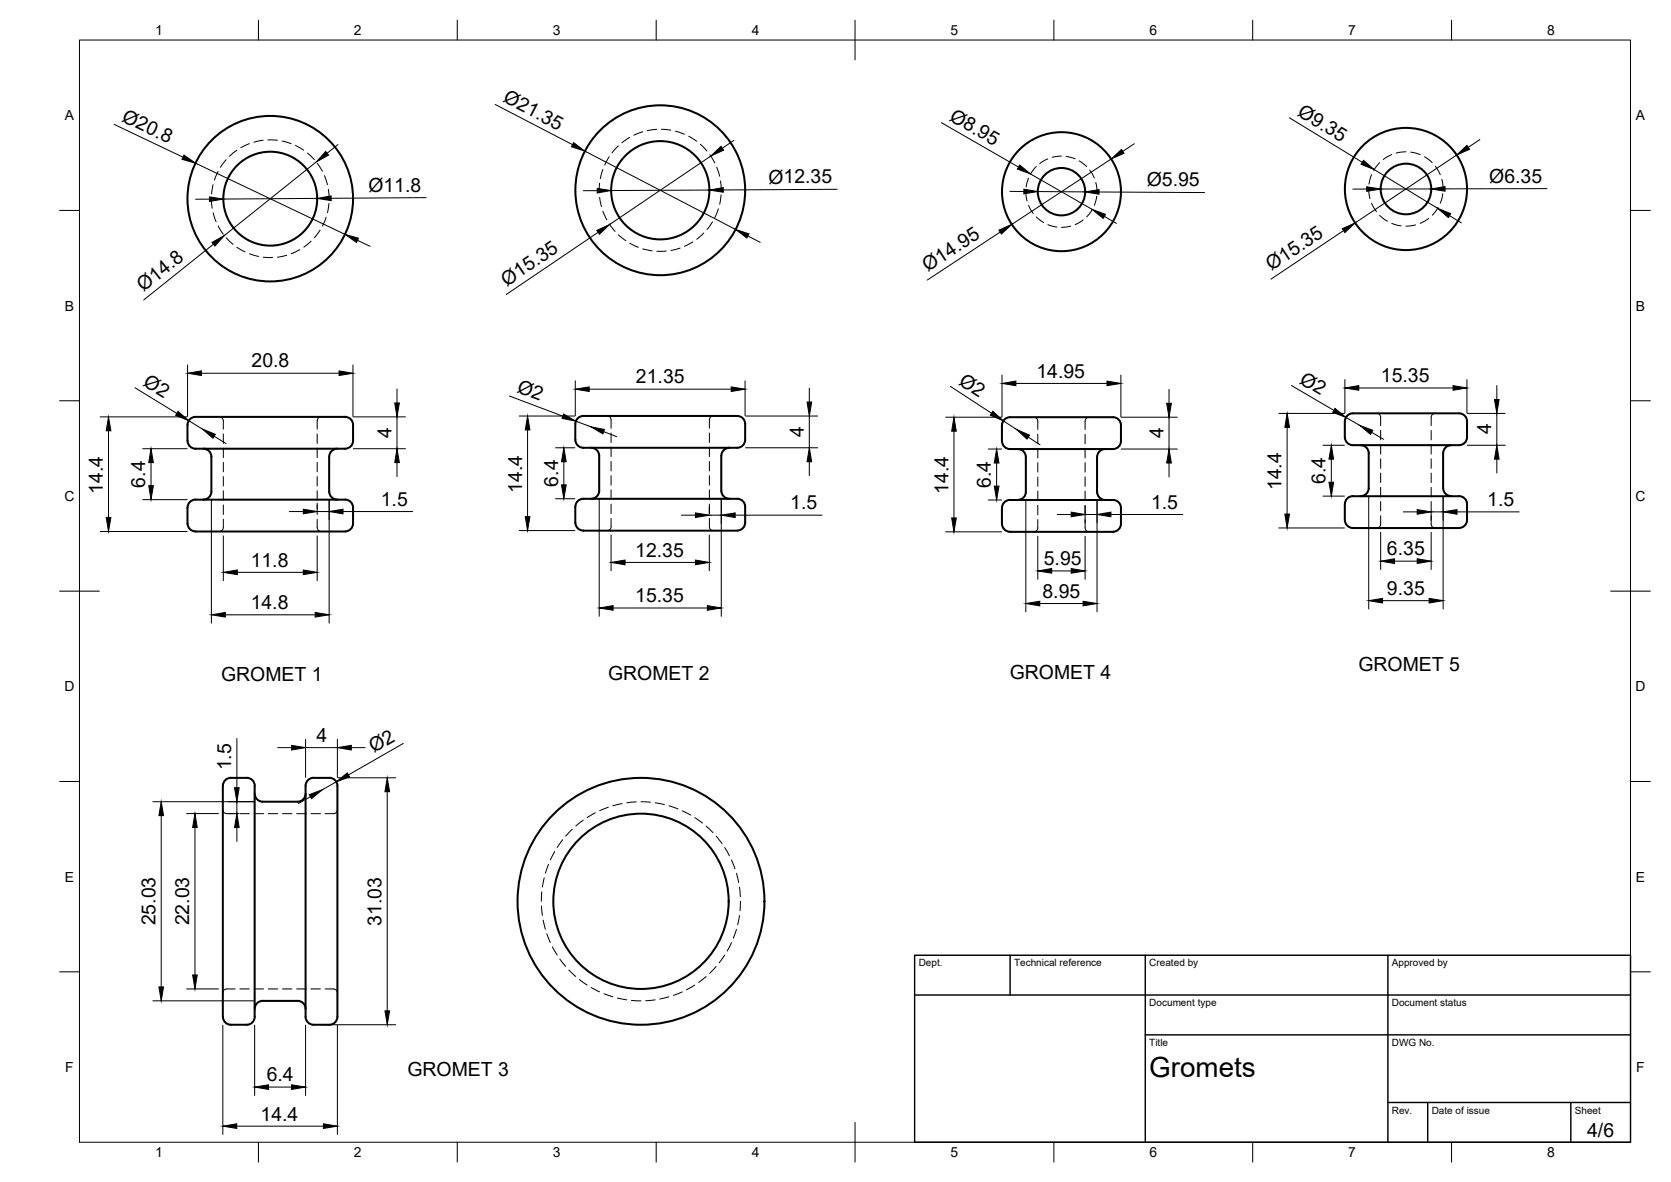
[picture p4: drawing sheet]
<svg xmlns="http://www.w3.org/2000/svg" width="420mm" height="297mm" viewBox="0 0 420 297" stroke-linecap="round" stroke-linejoin="round" font-family="sans-serif">
<!-- layer: Visible -->
<g fill="none" stroke="#000" stroke-width=".51">
<path d="M47.1 106.8l.1 4a2.34 2.34 0 0 0 2.9 2h35.7a2.72 2.72 0 0 0 2.9-1.5l.1-4.5M51.1 112.8a2 2 0 0 1 2 2v8.8M84.8 112.8a2 2 0 0 0-2 2v8.8M88.8 106.8a2.35 2.35 0 0 0-3-2h-35.7a2.68 2.68 0 0 0-2.9 1.4v.6M144.7 106.5v4M144.7 106.5a2.35 2.35 0 0 1 3-2h36.6a2.73 2.73 0 0 1 3 1.5l.1 4.5a2.37 2.37 0 0 1-3.1 2h-36.6a2.7 2.7 0 0 1-3-1.4v-.6M148.7 112.5a2 2 0 0 1 2 2v8.8a2 2 0 0 1-2 2M183.4 112.5a2 2 0 0 0-2 2v8.8a2.04 2.04 0 0 0 2 2M251.9 110.9v-4.1a2.33 2.33 0 0 1 3-2h24a2.7 2.7 0 0 1 2.9 1.5l.1 4.6M251.9 110.8a2.33 2.33 0 0 0 3 2h24a2.7 2.7 0 0 0 2.9-1.4l.1-.6M255.9 112.8a2 2 0 0 1 2 2v8.8a2 2 0 0 1-2 2M275.8 114.9v8.7"/>
<path d="M277.9 112.8a2 2 0 0 0-2 2M338.1 105.9v4M338.2 105.9a2.35 2.35 0 0 1 3-2h24.6a2.72 2.72 0 0 1 3 1.4l.1 4.6a2.36 2.36 0 0 1-3.1 2h-24.6a2.7 2.7 0 0 1-3-1.5v-.5M342.1 111.9a2 2 0 0 1 2 2v8.8a2 2 0 0 1-2 2M362.9 113.9v8.8M364.9 111.9a2 2 0 0 0-2 2M49.1 125.6h37.7M49.2 125.5a2.04 2.04 0 0 0-2.1 2.1l.1 3.9a2.38 2.38 0 0 0 2.9 2.1h35.7a2.7 2.7 0 0 0 2.9-1.5l.1-4.5a2 2 0 0 0-2-2.1M53.1 123.5a2 2 0 0 1-2 2M82.8 123.5a2 2 0 0 0 2 2M144.7 127.3v4M144.7 127.3a2.32 2.32 0 0 1 3-1.9h36.6a3.1 3.1 0 0 1 2.8 .9l.3 1v4a2.4 2.4 0 0 1-3.1 2.1h-36.6a2.68 2.68 0 0 1-3-1.5v-.6"/>
<path d="M251.9 127.6v4a2.37 2.37 0 0 0 3 2.1h24a2.69 2.69 0 0 0 2.9-1.5l.1-4.6M275.9 123.6a2 2 0 0 0 2 2M281.9 127.6a2.31 2.31 0 0 0-3-1.9h-24a2.96 2.96 0 0 0-2.7 .9l-.3 1M338.1 126.7v4M340.1 124.7h26.8M340.2 124.7a2 2 0 0 0-2 2M362.9 122.7a2 2 0 0 0 2 2M366.9 124.7a2 2 0 0 1 2 2v4a2.4 2.4 0 0 1-3.1 2h-24.6a2.68 2.68 0 0 1-3-1.5v-.5M56 197.5v58M58 195.5h4M58 195.5a2 2 0 0 0-2 2M62.1 195.5a2.35 2.35 0 0 1 1.9 3v56a3 3 0 0 1-.9 2.7l-1 .3h-4.1a2 2 0 0 1-2-2"/>
<path d="M64.1 199.5a2 2 0 0 0 2 2h8.7a2 2 0 0 0 2-2M78.8 195.5h4M78.8 195.5a2.39 2.39 0 0 0-2 3v56a2.73 2.73 0 0 0 1.5 2.9l4.5 .1a2.37 2.37 0 0 0 2-3v-56a3 3 0 0 0-1-2.8l-1-.2M64.1 253.5a2 2 0 0 1 2-2h8.7a1.96 1.96 0 0 1 2 2"/>
<circle cx="68" cy="49.9" r="11.8"/>
<circle cx="68" cy="49.9" r="20.8"/>
<circle cx="166" cy="47.8" r="21.3"/>
<circle cx="166" cy="47.8" r="12.4"/>
<circle cx="266.9" cy="48.2" r="15"/>
<circle cx="266.9" cy="48.2" r="6"/>
<circle cx="353.5" cy="47.5" r="15.4"/>
<circle cx="353.5" cy="47.5" r="6.4"/>
<circle cx="161.2" cy="226.5" r="31"/>
<circle cx="161.2" cy="226.5" r="22"/>
</g>
<!-- layer: Hidden -->
<g fill="none" stroke="#000" stroke-width=".25">
<path d="M59.5 37.8l-1.8 1.5M62.7 36.1l-2.2 1M66.2 35.2l-2.4 .5M67.4 35.2h2.3M70.9 35.4l2.3 .7M74.3 36.6l2.1 1.1M77.3 38.5l1.7 1.6M153.2 39.4l-1.2 2.1M155.5 36.7l-1.6 1.7M158.3 34.5l-1.9 1.4M161.6 33.1l-2.2 .9M165.1 32.5l-2.3 .3"/>
<path d="M166.3 32.5l2.4 .2M169.8 33l2.3 .7M173.2 34.2l2 1.3M176.1 36.3l1.7 1.7M178.5 38.9l1.2 2M263.5 39.9l-2.1 1.2M266.9 39.2l-2.3 .3M268.1 39.3l2.2 .6M349.9 38.8l-2.1 1.3M353.5 38.1l-2.4 .4M354.7 38.2l2.4 .7M358.2 39.4l1.9 1.5"/>
<path d="M53.1 50l.2 2.3M53.6 46.4l-.4 2.4M53.6 53.5l.7 2.2M54.8 43.1l-.9 2.2M54.9 56.8l1.2 2M56.9 40.1l-1.5 1.9M56.9 59.8l1.7 1.6M79.8 41l1.3 2.1M80.5 57.8l-1.4 1.9M81.6 44.1l.7 2.3M82 54.6l-.9 2.2M82.6 47.6l.2 2.3"/>
<path d="M82.7 51.1l-.4 2.4M150.8 46l-.1 2.4M150.8 49.6l.4 2.4M151.6 42.6l-.7 2.3M151.6 53.1l1 2.2M153.2 56.3l1.5 1.9M155.5 59l1.9 1.5M177 58.6l-1.8 1.5M179.2 55.7l-1.4 2M180.2 42l.8 2.3M180.6 52.5l-.9 2.2M181.2 45.5l.2 2.3"/>
<path d="M181.3 49l-.3 2.3M257.9 48.2l.4 2.3M258.6 44.8l-.6 2.2M258.6 51.6l1.2 2M260.6 41.9l-1.5 1.8M260.6 54.5l1.8 1.4M263.5 56.5l2.2 .6M269.2 56.8l-2.3 .3M271.4 40.4l1.8 1.5M272.4 55.3l-2.1 1.1M274 42.7l1.2 2.1M274.7 52.6l-1.5 1.9"/>
<path d="M275.5 45.9l.3 2.3M275.8 49.3l-.6 2.3M344.1 47.5l.4 2.4M344.9 43.9l-.7 2.4M344.9 51.1l1.2 2.1M346.9 40.9l-1.5 1.9M346.9 54.1l1.9 1.5M349.9 56.1l2.4 .7M355.9 56.5l-2.4 .3M359.2 54.9l-2.1 1.2M360.9 41.8l1.2 2.1M361.6 52.1l-1.5 2"/>
<path d="M362.5 45.1l.4 2.4M362.8 48.7l-.6 2.4M59.6 62.1l2 1.2M62.7 63.8l2.3 .6M66.2 64.6l2.4 .1M72.1 64.1l-2.3 .5M75.4 62.7l-2.2 1.1M78.2 60.6l-1.8 1.5M158.3 61.1l2.2 1.1M161.6 62.5l2.4 .5M167.5 63.1h-2.4M171 62.3l-2.3 .6"/>
<path d="M174.2 60.8l-2.1 1.1M55.1 104.8a1 1 0 0 1 1.1 1v2.1M56.2 109v2.4M56.2 112.6v2.4M56.2 116.2v2.4M56.2 119.8v2.3M79.8 109v2.4M79.8 112.6v2.4M79.8 116.2v2.4M79.8 119.8v2.3M80.8 104.8a1 1 0 0 0-1 1v2.1M152.7 104.5a.97 .97 0 0 1 .9 1v2.1"/>
<path d="M153.6 108.8v2.4M153.6 112.4v2.4M153.6 116v2.3M153.6 119.5v2.4M178.4 108.8v2.4M178.4 112.4v2.4M178.4 116v2.3M178.4 119.5v2.4M179.4 104.5a.98 .98 0 0 0-1 1v2.1M259.9 104.8a1 1 0 0 1 1 1v2.1M260.9 109.1v2.4M260.9 112.7v2.4"/>
<path d="M260.9 116.3v2.3M260.9 119.9v2.3M272.8 109.1v2.4M272.8 112.7v2.4M272.8 116.3v2.3M272.8 119.9v2.3M273.9 104.8a1 1 0 0 0-1.1 1v2.1M346.1 103.9a1 1 0 0 1 1.1 1v2.1M347.2 108.2v2.3M347.2 111.7v2.4M347.2 115.3v2.4M347.2 118.9v2.4"/>
<path d="M359.9 108.2v2.3M359.9 111.7v2.4M359.9 115.3v2.4M359.9 118.9v2.4M360.9 103.9a1.01 1.01 0 0 0-1 1v2.1M56.2 130.5v2.1a1 1 0 0 1-1.1 1M56.2 123.3v2.4M56.2 126.9v2.4M79.8 130.5v2.1a1 1 0 0 0 1 1M79.8 123.3v2.4M79.8 126.9v2.4M153.6 130.3v2.1a1 1 0 0 1-.9 1"/>
<path d="M153.6 123.1v2.4M153.6 126.7v2.4M178.4 130.3v2.1a.98 .98 0 0 0 1 1M178.4 123.1v2.4M178.4 126.7v2.4M260.9 130.6v2.1a1 1 0 0 1-1 1M260.9 123.4v2.4M260.9 127v2.4M272.8 130.6v2.1a1 1 0 0 0 1.1 1M272.8 123.4v2.4M272.8 127v2.4M347.2 129.6v2.1a1 1 0 0 1-1.1 1"/>
<path d="M347.2 122.5v2.3M347.2 126v2.4M359.9 129.6v2.1a1.01 1.01 0 0 0 1 1M359.9 122.5v2.3M359.9 126v2.4M56 203.5a1.01 1.01 0 0 0 1 1h2.1M60.3 204.5h2.4M63.9 204.5h2.4M67.5 204.5h2.3M71 204.5h2.4M74.6 204.5h2.4M78.2 204.5h2.4"/>
<path d="M84.8 203.5a1 1 0 0 1-1 1h-2.1M137.9 217.2l-.8 2.2M139.5 214l-1.1 2.1M141.5 211l-1.4 2M143.9 208.4l-1.7 1.7M146.6 206.1l-1.8 1.5M149.7 204.3l-2.1 1.2M153 202.8l-2.2 .9M156.4 201.9l-2.3 .6M160 201.5l-2.4 .2M161.2 201.5l2.4 .1M164.7 201.7l2.4 .5"/>
<path d="M168.2 202.5l2.3 .8M171.6 203.8l2.1 1M174.7 205.5l1.9 1.3M177.6 207.6l1.7 1.7M180.1 210.1l1.4 1.9M182.2 213l1.2 2.1M183.9 216.1l.9 2.2M185.2 219.5l.5 2.3M136.1 227.7l.3 2.3M136.2 224.1l-.1 2.4M136.6 231.2l.5 2.3M136.8 220.6l-.4 2.3"/>
<path d="M137.5 234.7l.9 2.2M138.9 238l1.2 2M183.9 236.9l-1.1 2.1M185.2 233.6l-.8 2.2M185.9 230.1l-.4 2.3M185.9 223l.3 2.3M186.2 226.5l-.1 2.4M59.1 248.5h-2.1a1 1 0 0 0-1 1M60.3 248.5h2.4M63.9 248.5h2.4M67.5 248.5h2.3M71 248.5h2.4"/>
<path d="M74.6 248.5h2.4M78.2 248.5h2.4M81.7 248.5h2.1a1 1 0 0 1 1 1M140.8 241l1.4 1.9M143 243.8l1.8 1.6M145.7 246.2l1.9 1.4M148.6 248.2l2.1 1M151.8 249.7l2.3 .8M155.2 250.8l2.4 .5M158.8 251.4l2.3 .1M164.7 251.3l-2.4 .2M168.2 250.5l-2.3 .6"/>
<path d="M171.6 249.3l-2.3 .8M174.7 247.6l-2.1 1.1M177.5 245.4l-1.8 1.5M180.1 242.9l-1.7 1.7M182.2 240l-1.4 2"/>
</g>
<!-- layer: BORDER -->
<g fill="none" stroke="#000" stroke-width=".25">
<path d="M20 10.1h390v276.9h-390zM65 5.1v5M115 5.1v5M165 5.1v5M215 5.1v10M265 5.1v5M315 5.1v5M365 5.1v5M15 52.9h5M410 52.9h5M15 100.7h5M410 100.7h5"/>
<path d="M15 148.6h10M405 148.6h10M15 196.4h5M410 196.4h5M15 244.2h5M410 244.2h5M65 287v5M115 287v5M165 287v5M215 282.1v9.9M265 287v5M315 287v5"/>
<path d="M365 287v5"/>
</g>
<!-- layer: TITLEBLOCK -->
<path d="M230 240.1h180v46.9h-180zM230 250h180M254 240.1v9.9M288 240.1v46.9M349 240.1v46.9M288 260.1h122M349 277.1h61M359 277.1v9.9M395 277.1v9.9" fill="none" stroke="#000" stroke-width=".36"/>
<!-- layer: FD_Dimensions -->
<g fill="none" stroke="#000" stroke-width=".25">
<path d="M28.7 31.2l17.3 8.3M85 36.3l-2.7 2.2M124.5 26.2l19.5 10.2M147.1 38l37.9 19.7M178.7 39.2l-25.4 17.2M184.5 35.3l-2.9 2M236.7 30.8l19.4 11.2M279.4 40l-25 16.4M285.2 36.1l-2.9 1.9M324.2 29.6l18.3 11.2M366.3 39l-25.6 17M372.1 35.1l-2.9 1.9"/>
<path d="M49.2 41l37.5 17.9M52.7 50l-3.5 .1M79.5 40.7l-23.1 18.5M79.8 49.9l-23.6 .1M107.1 49.7l-23.9 .1M150.2 47.9h-3.5M150.4 58.4l-23.1 15.6M178.4 47.8l-24.8 .1M188 59.3l3.2 1.6M210.5 47.6l-28.6 .1M251.5 58.3l-18.3 12.1M253.9 48.1h3.6"/>
<path d="M259.1 43.7l15.6 8.9M260.9 48.1l11.9 .1M276.3 48.2l26.6 .2M277.7 54.4l3 1.7M337.8 58l-18.2 12.2M343.6 47.5h-3.5M345.5 42.6l16 9.8M359.9 47.5h-12.7M364.5 54.2l3 1.8M389 47.4l-25.7 .1M53.7 61.4l-17.6 14M89.9 60.4l3.1 1.5"/>
<path d="M33.9 97.4l10.6 6.5M47.2 91.7v13M50.7 93.8h34.6M88.8 91.7v13M99.8 97.8v3.5M128.1 99.5l13.4 5.1M144.7 95.7v8.7M148.1 97.8h35.8M187.3 95.7v8.7M203.5 97.5v3.5M239 97.1l10.3 6.8M251.9 94.3v10.5"/>
<path d="M255.4 96.4h22.9M281.8 94.3v10.5M293.9 97.9v3.5M324.7 96.9l10.7 6.2M338.2 95.4v8.4M341.7 97.5h23.7M368.9 95.4v8.4M376.4 96.9v3.5M25.2 104.8h21.9M27.3 108.3v21.8M35.9 112.8h11.2M38 116.3v5.8"/>
<path d="M47.5 105.7l3.4 2.1M53.8 109.6l3 1.9M88.9 112.8h13M88.9 104.8h13M99.8 104.8v8M99.8 116.3v3.5M130.6 104.5h13.9M132.7 108v21.8M139.7 112.5h4.8M141.8 116v5.8M144.8 105.8l3.7 1.4M151.8 108.5l3.3 1.2"/>
<path d="M187.5 104.5h18.1M187.5 112.5h18.1M203.5 104.5v8M203.5 116v3.5M237.8 104.8h14M239.9 108.4v21.8M248.5 112.8h3.3M250.6 116.4v5.8M252.3 105.8l3.3 2.1M258.6 109.9l2.9 1.9M281.9 112.8h14.1M281.9 104.8h14.1"/>
<path d="M293.9 104.8v8M293.9 116.4v3.5M321.5 103.9h16.6M323.6 107.4v21.8M332.7 111.9h5.4M334.8 115.4v5.8M338.4 104.9l3.5 2M344.9 108.7l3 1.7M369 111.9h9.5M369 103.9h9.5M376.4 103.9v8M376.4 115.4v3.5"/>
<path d="M25.2 133.6h21.9M35.9 125.6h11.2M53.1 125.7v30.9M56.2 134.7v11.2M72.7 128.6h3.6M79.8 126.4v1.5M79.8 134.7v11.2M79.8 128.6h3M82.8 125.7v30.9M86.3 128.6h17.5M130.6 133.3h13.9M139.7 125.3h4.8"/>
<path d="M150.7 125.4v29.5M153.6 134.4v9M171.3 129.5h3.6M178.4 127.4v1.6M178.4 134.4v9M178.4 129.5h3M181.4 125.4v29.5M184.8 129.5h21.9M237.8 133.7h14M248.5 125.7h3.3M257.9 125.8v28M260.9 134.8v10.8"/>
<path d="M265.8 129.3h3.5M272.8 127.1v4.3M272.8 134.8v10.8M272.8 129.3h3M275.8 125.8v28M279.3 129.3h18.1M321.5 132.7h16.6M332.7 124.7h5.4M344.1 124.8v28.2M347.2 133.8v9.3M352.8 128.6h3.5M359.9 133.8v9.3"/>
<path d="M362.9 128.6h-3v2.2M362.9 124.8v28.2M366.4 128.6h15.6M56.7 154.5h22.5M59.7 143.8h16.6M154.2 152.8h23.7M157.2 141.3h17.7M261.5 151.7h10.8M264.4 143.5h4.9M347.6 150.9h11.7M350.6 141h5.7M59.6 185.6v12.4"/>
<path d="M69.8 187.9h3.5M76.8 185.8v9.6M76.8 187.9h8M84.6 196.5l-3.5 1.9M84.8 185.8v9.6M84.9 195.5h14.6M88.3 187.9h3.5M97.4 199v55M101.4 186.8l-13.8 7.9M38.4 201.5h25.5M40.5 205v43M46.9 204.5h8"/>
<path d="M49 208v37M57.5 204.5h2.5M59.6 201.5v3M59.6 208v3.5M78.1 200.2l-3.1 1.7M38.4 251.5h25.5M46.9 248.5h8M56 257.6v27.5M64 257.6v17.7M76.8 257.6v17.7M80.9 257.5h18.6M84.8 257.6v27.5"/>
<path d="M67.5 273.2h5.8M59.5 283h21.8"/>
</g>
<g fill="#000" stroke="#000" stroke-width=".25">
<path d="M46.3 39l2.9 2-3.4-1zM81.9 38.1l.7 .9-3.1 1.7zM144.2 35.8l2.9 2.2-3.4-1.1zM178.7 39.2l2.6-2.4 .6 .9zM279.4 40l2.6-2.4 .6 .9zM366.3 39l2.6-2.5 .6 1zM52.7 49.5l3.5 .5-3.5 .6zM79.8 49.9l3.4-.7 .1 1.2zM86.7 58.9l3.4 1-.5 1zM150.1 57.9l3.2-1.5-2.6 2.5zM150.2 47.3l3.4 .6-3.4 .6zM178.4 47.8l3.4-.7 .1 1.2z"/>
<path d="M185 57.7l3.3 1.1-.5 1zM251.2 57.8l3.2-1.4-2.6 2.4zM256.4 41.5l2.7 2.2-3.3-1.2zM257.5 47.5l3.4 .6-3.5 .6zM272.8 48.2l3.6-.5-.1 1.1zM274.7 52.6l3.3 1.3-.6 1zM337.5 57.5l3.2-1.5-2.5 2.4zM342.8 40.3l2.7 2.3-3.3-1.3zM343.6 46.9l3.6 .6-3.5 .6zM359.9 47.5l3.4-.6v1.2zM361.5 52.4l3.3 1.3-.6 1zM53.3 60.9l3.1-1.7-2.4 2.6z"/>
<path d="M47.2 93.8l3.5-.6v1.2zM85.3 93.2l3.5 .6-3.5 .6zM144.7 97.8l3.4-.6v1.2zM183.9 97.2l3.4 .6-3.4 .6zM251.9 96.4l3.5-.6v1.1zM278.3 95.8l3.5 .6-3.5 .5zM338.2 97.5l3.5-.6v1.2zM365.4 96.9l3.5 .6-3.5 .6zM27.3 104.8l.6 3.5h-1.2zM38 112.8l.6 3.5h-1.2zM44.8 103.4l2.7 2.3-3.3-1.3zM50.9 107.8l3.2 1.3-.5 1z"/>
<path d="M99.3 101.3h1.1l-.6 3.5zM99.8 112.8l.6 3.5h-1.1zM132.7 104.5l.5 3.5h-1.1zM141.8 112.5l.6 3.5h-1.2zM141.7 104l3.1 1.8-3.5-.7zM148.5 107.2l3.5 .7-.4 1.1zM202.9 101h1.2l-.6 3.5zM203.5 112.5l.6 3.5h-1.2zM239.9 104.8l.6 3.6h-1.2zM249.6 103.4l2.7 2.4-3.3-1.5zM250.6 112.8l.6 3.6h-1.2zM255.6 107.9l3.3 1.5-.7 .9z"/>
<path d="M293.3 101.4h1.2l-.6 3.4zM293.9 112.8l.6 3.6h-1.2zM323.6 103.9l.6 3.5h-1.1zM334.8 111.9l.5 3.5h-1.1zM335.7 102.6l2.7 2.3-3.3-1.3zM341.9 106.9l3.3 1.2-.6 1.1zM375.8 100.4h1.1l-.5 3.5zM376.4 111.9l.5 3.5h-1.1zM26.7 130.1h1.2l-.6 3.5zM37.4 122.1h1.2l-.6 3.5zM76.3 128l3.5 .6-3.5 .5zM82.8 128.6l3.5-.6v1.1z"/>
<path d="M132.1 129.8h1.1l-.5 3.5zM141.2 121.8h1.2l-.6 3.5zM174.9 128.9l3.5 .6-3.5 .6zM181.4 129.5l3.4-.6v1.2zM239.3 130.2h1.2l-.6 3.5zM250 122.2h1.2l-.6 3.5zM269.3 128.7l3.5 .6-3.5 .6zM275.8 129.3l3.5-.6v1.2zM323.1 129.2h1.1l-.6 3.5zM334.2 121.2h1.1l-.5 3.5zM356.3 128.1l3.6 .5-3.6 .6zM362.9 128.6l3.5-.5v1.1z"/>
<path d="M53.1 154.5l3.6-.6v1.2zM56.2 143.8l3.5-.6v1.2zM76.3 143.2l3.5 .6-3.5 .6zM79.2 153.9l3.6 .6-3.6 .6zM150.7 152.8l3.5-.6v1.2zM153.6 141.3l3.6-.6v1.2zM174.9 140.7l3.5 .6-3.5 .6zM177.9 152.2l3.5 .6-3.5 .6zM257.9 151.7l3.6-.6v1.2zM260.9 143.5l3.5-.6v1.1zM269.3 142.9l3.5 .6-3.5 .5zM272.3 151.1l3.5 .6-3.5 .6z"/>
<path d="M344.1 150.9l3.5-.5v1.1zM347.2 141l3.4-.6v1.2zM356.3 140.4l3.6 .6-3.6 .6zM359.3 150.4l3.6 .5-3.6 .6zM59 198h1.1l-.5 3.5zM73.3 187.3l3.5 .6-3.5 .6zM77.8 199.7l3.3-1.3-2.8 2.3zM84.6 196.5l2.7-2.3 .6 1zM84.8 187.9l3.5-.6v1.2zM97.4 195.5l.6 3.5h-1.2zM40.5 201.5l.6 3.5h-1.1zM49 204.5l.6 3.5h-1.2z"/>
<path d="M59.6 204.5l.5 3.5h-1.1zM40 248h1.1l-.6 3.5zM48.4 245h1.2l-.6 3.5zM96.8 254h1.2l-.6 3.5zM64 273.2l3.5-.6v1.2zM73.3 272.6l3.5 .6-3.5 .6zM56 283l3.5-.6v1.2zM81.3 282.4l3.5 .6-3.5 .6z"/>
</g>
<text font-size="7" x="289" y="270.6">Gromets</text>
<g font-size="4.9">
<text x="126.3" y="25.4" transform="rotate(28 126.3 25.4)">Ø21.35</text>
<text x="326" y="28.9" transform="rotate(31 326 28.9)">Ø9.35</text>
<text x="30.4" y="30.4" transform="rotate(25 30.4 30.4)">Ø20.8</text>
<text x="238.5" y="30.1" transform="rotate(30 238.5 30.1)">Ø8.95</text>
<text x="193.2" y="46.1">Ø12.35</text>
<text x="288.4" y="46.8">Ø5.95</text>
<text x="374.5" y="45.9">Ø6.35</text>
<text x="92.6" y="48.2">Ø11.8</text>
<text x="233.3" y="68.4" transform="rotate(-33 233.3 68.4)">Ø14.95</text>
<text x="319.7" y="68.2" transform="rotate(-34 319.7 68.2)">Ø15.35</text>
<text x="36.1" y="73.4" transform="rotate(-39 36.1 73.4)">Ø14.8</text>
<text x="127.4" y="72.1" transform="rotate(-34 127.4 72.1)">Ø15.35</text>
<text x="63.2" y="92.3">20.8</text>
<text x="260.6" y="94.9">14.95</text>
<text x="35.8" y="96.7" transform="rotate(32 35.8 96.7)">Ø2</text>
<text x="129.8" y="98.5" transform="rotate(21 129.8 98.5)">Ø2</text>
<text x="159.9" y="96.3">21.35</text>
<text x="240.8" y="96.5" transform="rotate(33 240.8 96.5)">Ø2</text>
<text x="326.5" y="96.2" transform="rotate(30 326.5 96.2)">Ø2</text>
<text x="347.2" y="96">15.35</text>
<text x="98.4" y="110" transform="rotate(-90 98.4 110)">4</text>
<text x="202.1" y="109.8" transform="rotate(-90 202.1 109.8)">4</text>
<text x="292.5" y="110.1" transform="rotate(-90 292.5 110.1)">4</text>
<text x="374.9" y="109.2" transform="rotate(-90 374.9 109.2)">4</text>
<text x="25.9" y="124.1" transform="rotate(-90 25.9 124.1)">14.4</text>
<text x="36.5" y="122.5" transform="rotate(-90 36.5 122.5)">6.4</text>
<text x="131.3" y="123.9" transform="rotate(-90 131.3 123.9)">14.4</text>
<text x="140.3" y="122.3" transform="rotate(-90 140.3 122.3)">6.4</text>
<text x="238.5" y="124.1" transform="rotate(-90 238.5 124.1)">14.4</text>
<text x="249.1" y="122.6" transform="rotate(-90 249.1 122.6)">6.4</text>
<text x="322.2" y="123.2" transform="rotate(-90 322.2 123.2)">14.4</text>
<text x="333.3" y="121.7" transform="rotate(-90 333.3 121.7)">6.4</text>
<text x="95.8" y="127.1">1.5</text>
<text x="198.7" y="128">1.5</text>
<text x="289.4" y="127.8">1.5</text>
<text x="374" y="127.2">1.5</text>
<text x="63" y="142.4">11.8</text>
<text x="159.7" y="139.9">12.35</text>
<text x="262.5" y="142">5.95</text>
<text x="348.7" y="139.6">6.35</text>
<text x="348.7" y="149.5">9.35</text>
<text x="63" y="153">14.8</text>
<text x="159.7" y="151.3">15.35</text>
<text x="262.1" y="150.2">8.95</text>
<text x="55.6" y="171">GROMET 1</text>
<text x="152.9" y="170.9">GROMET 2</text>
<text x="253.9" y="170.7">GROMET 4</text>
<text x="341.6" y="168.6">GROMET 5</text>
<text x="79.6" y="186.5">4</text>
<text x="94" y="189.3" transform="rotate(-30 94 189.3)">Ø2</text>
<text x="58.1" y="193.6" transform="rotate(-90 58.1 193.6)">1.5</text>
<text x="39.1" y="232.6" transform="rotate(-90 39.1 232.6)">25.03</text>
<text x="47.6" y="232.6" transform="rotate(-90 47.6 232.6)">22.03</text>
<text x="95.9" y="232.6" transform="rotate(-90 95.9 232.6)">31.03</text>
<text x="67.1" y="271.7">6.4</text>
<text x="102.4" y="270.4">GROMET 3</text>
<text x="65.5" y="281.6">14.4</text>
<text x="399.1" y="285.7">4/6</text>
</g>
<g font-size="3.5">
<text x="39" y="8.8">1</text>
<text x="89" y="8.8">2</text>
<text x="139" y="8.8">3</text>
<text x="189" y="8.8">4</text>
<text x="239" y="8.8">5</text>
<text x="289" y="8.8">6</text>
<text x="339" y="8.8">7</text>
<text x="389" y="8.8">8</text>
<text x="16.3" y="30.2">A</text>
<text x="411.3" y="30.2">A</text>
<text x="16.3" y="78">B</text>
<text x="411.3" y="78">B</text>
<text x="16.2" y="125.9">C</text>
<text x="411.2" y="125.9">C</text>
<text x="16.2" y="173.7">D</text>
<text x="411.2" y="173.7">D</text>
<text x="16.3" y="221.6">E</text>
<text x="411.3" y="221.6">E</text>
<text x="16.4" y="269.4">F</text>
<text x="411.4" y="269.4">F</text>
<text x="39" y="290.8">1</text>
<text x="89" y="290.8">2</text>
<text x="139" y="290.8">3</text>
<text x="189" y="290.8">4</text>
<text x="239" y="290.8">5</text>
<text x="289" y="290.8">6</text>
<text x="339" y="290.8">7</text>
<text x="389" y="290.8">8</text>
</g>
<g font-size="2.5">
<text x="231" y="242.9">Dept.</text>
<text x="255" y="242.9">Technical reference</text>
<text x="289" y="242.9">Created by</text>
<text x="350" y="242.9">Approved by</text>
<text x="289" y="252.8">Document type</text>
<text x="350" y="252.8">Document status</text>
<text x="289" y="262.9">Title</text>
<text x="350" y="262.9">DWG No.</text>
<text x="350" y="279.9">Rev.</text>
<text x="360" y="279.9">Date of issue</text>
<text x="396" y="279.9">Sheet</text>
</g>
</svg>
